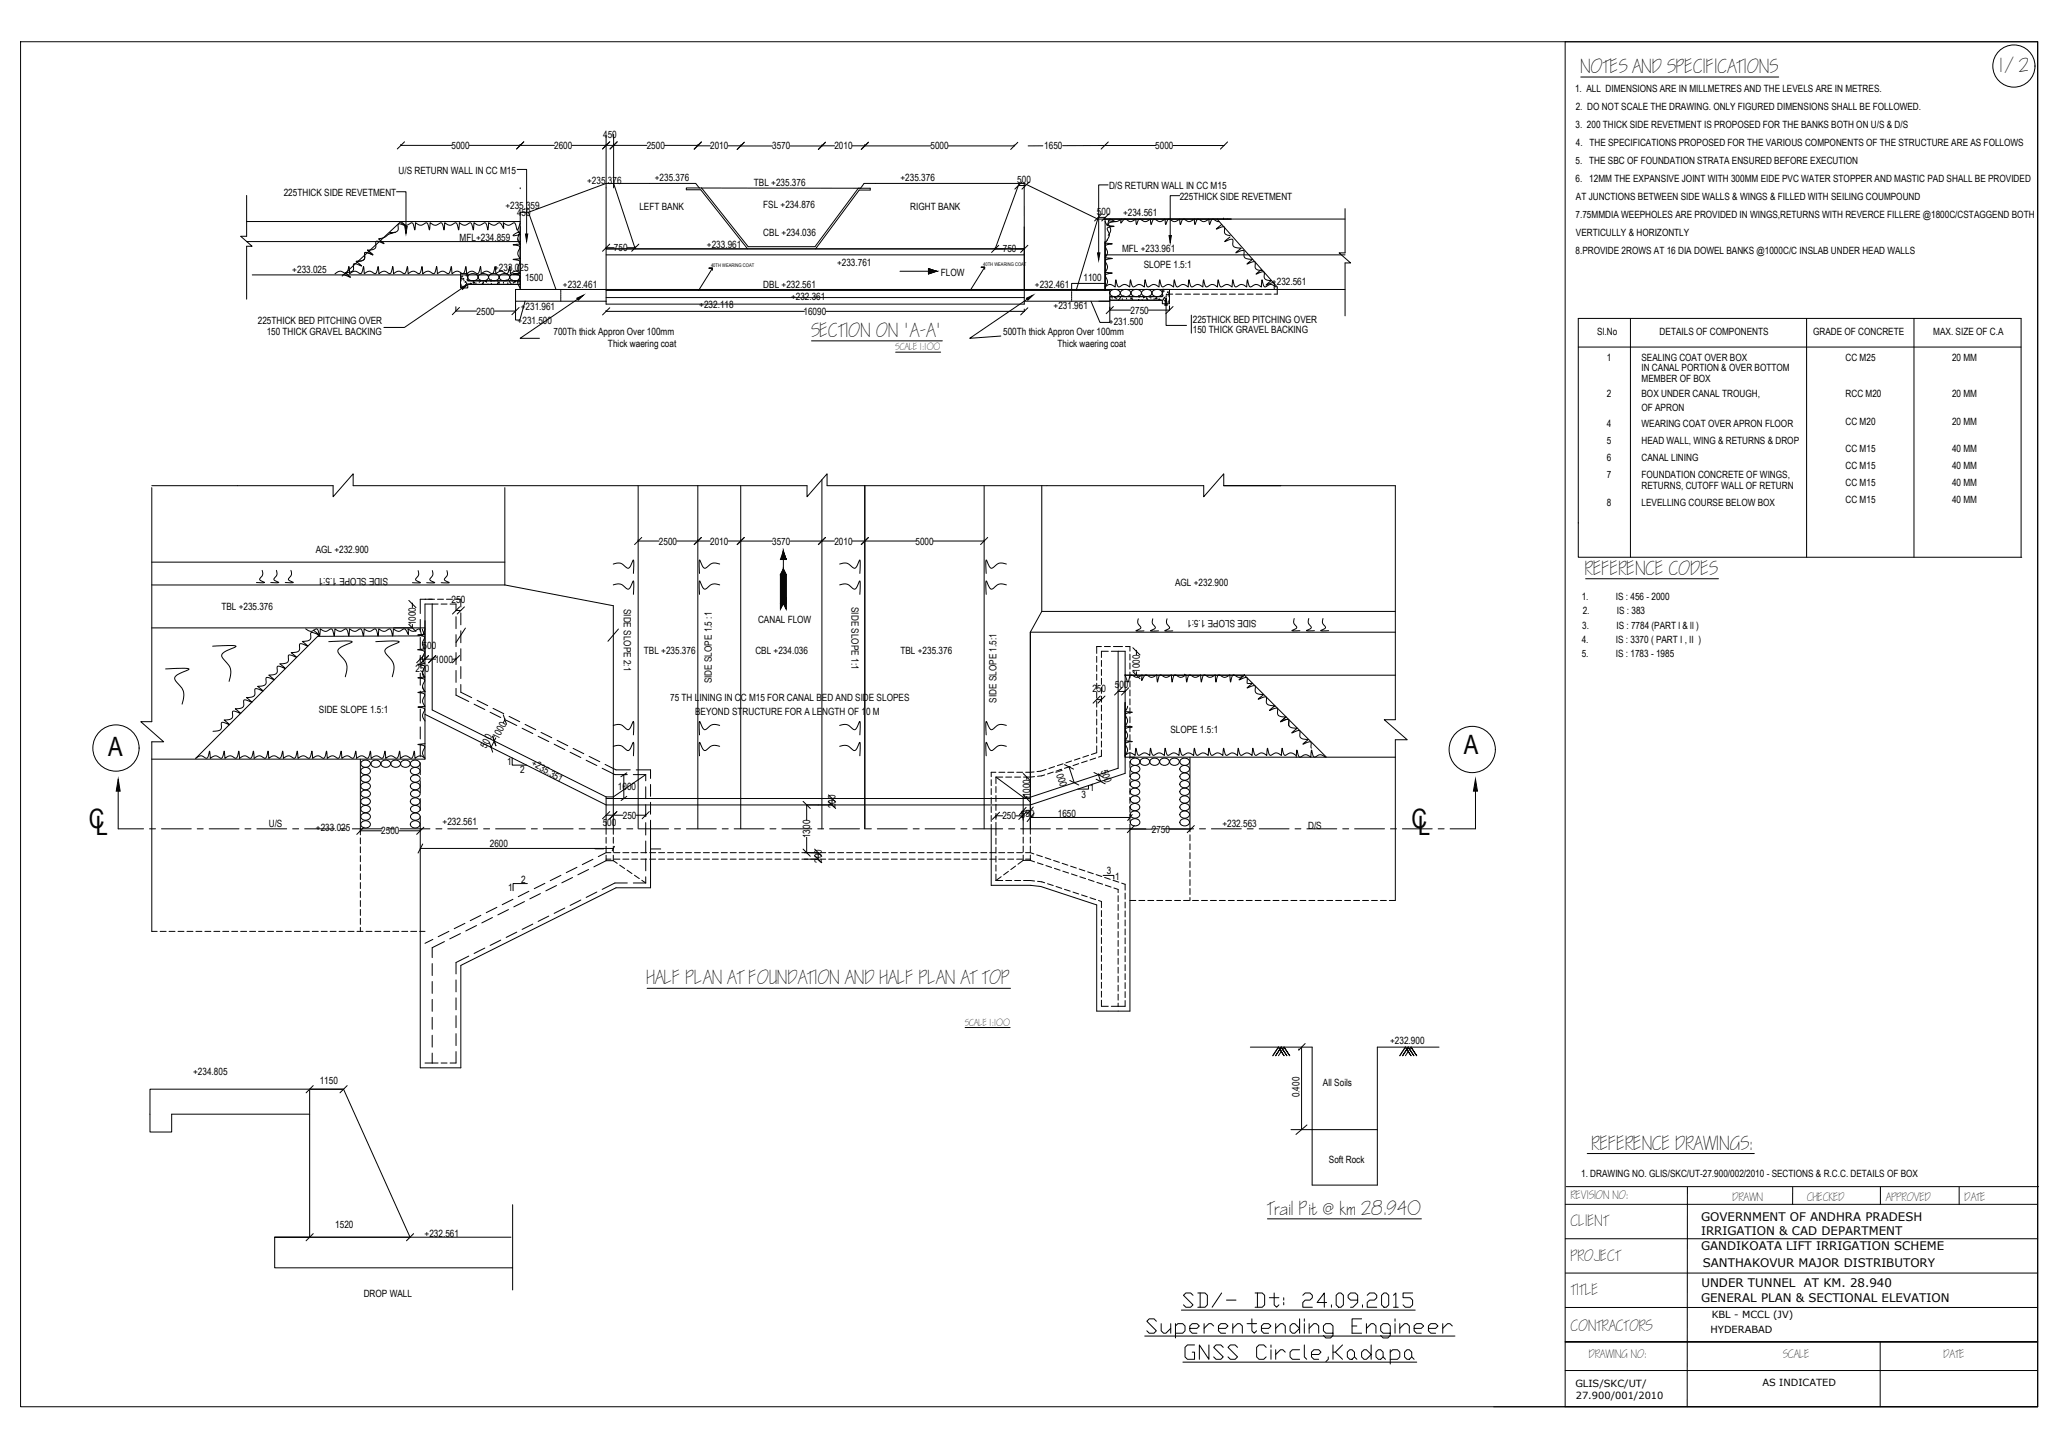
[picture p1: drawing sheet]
<svg xmlns="http://www.w3.org/2000/svg" width="1189mm" height="841mm" viewBox="0 0 1189 841" stroke-linecap="round" stroke-linejoin="round" font-family="sans-serif">
<!-- layer: STEEL -->
<g fill="none" stroke="#000" stroke-width=".58">
<path d="M12 24h1172v793h-1172zM919 45h115M352 79v98h243v-70M357 78v31M233 84h.1M233 84h30M273 84h49M300 98h6v38M302 84h.1M332 84h20M352 84h.1M352 84h5"/>
<path d="M357 84h.1M357 84h19M386 84l19 1M405 85h.1M405 85h8M423 85h7M430 85h.1M430 85h19M459 85h19M478 85h.1M485 85h-7M495 85h8"/>
<path d="M503 85h.1M503 85h38M551 85h38M589 85h.1M606 85h-9M642 84v1M671 85h-54M711 84l-29 1M143 114v23M230 111h6v21M302 109v1M357 107l12 38"/>
<path d="M406 109h-7v1h8l27 35M406 109l-2-2h-52l-45 16M406 109h2M408 109l27 34h39l25-34h7v1h-7M499 110h.1M499 110l-25 35M592 108h4M592 107l-14 38M595 107h-93l-2 2h-92M595 107l43 20M644 107h-6v40M685 114h-5v23"/>
<path d="M143 129h159M638 127h144M638 127l-13 42M638 126h4M642 127v42M644 139l-2 2M707 127l35 40v4h-2M782 121v26M143 140h159M143 143v31M147 160h154M268 159h4v4h30v2h-30v2h-4z"/>
<path d="M271 159h.1M272 160a2.9 2.9 0 0 1 4-1 2.9 2.9 0 0 1 1 3 3 3 0 0 1-3 1 3 3 0 0 1-2-2zM278 160a2.9 2.9 0 0 1 4-1 2.9 2.9 0 0 1 2 3 3 3 0 0 1-4 1 3 3 0 0 1-2-2zM285 160a2.9 2.9 0 0 1 3-1 2.9 2.9 0 0 1 2 3 3 3 0 0 1-4 1 3 3 0 0 1-2-2zM291 160a2.9 2.9 0 0 1 3-1 2.9 2.9 0 0 1 2 3 3 3 0 0 1-3 1 3 3 0 0 1-3-2zM297 160a2.9 2.9 0 0 1 3-1 2.9 2.9 0 0 1 2 3 3 3 0 0 1-3 1 3 3 0 0 1-3-2zM352 145h243M352 148h243M352 144h5M364 144h5M369 144h.1M414 157v-1h-2h2l-8 13"/>
<path d="M523 158h21M540 156v3v-1M540 156l4 2-4 1M540 156l4 2-4 1zM572 156v-1h-2h2l-8 13M578 145h.1M595 148h.1M642 140h.1M642 148h140M782 153v30M265 178v3M268 167h.1"/>
<path d="M268 161h.1M268 166h.1M268 163h.1M268 162h.1M268 167l-33 23h-12M269 161h.1M269 162h.1M270 163h.1M271 166h.1M271 163l-1 1zM271 160h.1M271 165h.1"/>
<path d="M271 163h.1M272 163h30M272 165h30M273 165l1-1zM274 165h.1M275 165h.1M275 164h.1M276 164h-1zM277 165h.1M278 164h.1M279 163h.1M281 164l-1 1z"/>
<path d="M281 164h.1M282 164h.1M282 163h1M283 164h.1M283 165h1M285 165h1M285 164h.1M286 163h.1M289 163h.1M289 165h.1M290 164h-1zM293 164h.1"/>
<path d="M294 163h.1M295 165h.1M296 164h.1M297 165h.1M298 163h.1M298 164h.1M299 164v-1zM299 164h.1M300 175v11h2l3-11M300 177v4M300 163h.1M301 164h.1"/>
<path d="M302 163h.1M305 175h47M323 168l-16-45h-5v45M326 168v1M326 169v1M326 170v1M326 171v1M326 172v1M326 173v1M326 174v1M336 174l-34 22h11M352 169h293"/>
<path d="M352 173h243M595 175h50v12h-6l-5-12M595 180v1h-115M597 174l-34 22 19-1M623 169v1M623 170v1M623 171v1M623 172v1M623 174h.1M623 175h.1M642 165h-19v4M645 172h30v-4h5v8h-5v-2h-30z"/>
<path d="M645 168v7h-7M645 174h30M645 178v2h12M646 169a2.9 2.9 0 0 1 3-1 2.9 2.9 0 0 1 2 3 3 3 0 0 1-4 1 3 3 0 0 1-2-2zM646 173h.1M647 173h.1M648 172h27M648 173h.1M649 174h.1M649 172h.1M650 174h.1M651 174h.1"/>
<path d="M651 173h.1M652 169a2.9 2.9 0 0 1 3-1 2.9 2.9 0 0 1 2 3 3 3 0 0 1-4 1 3 3 0 0 1-2-2zM652 174h.1M653 172h.1M655 174h.1M657 173l1 1h-1zM658 169a2.9 2.9 0 0 1 3-1 2.9 2.9 0 0 1 2 3 3 3 0 0 1-3 1 3 3 0 0 1-3-2zM658 172h.1M658 174h.1M662 174h.1M662 172h.1M662 173h.1"/>
<path d="M664 174h.1M664 169a2.9 2.9 0 0 1 3-1 2.9 2.9 0 0 1 2 3 3 3 0 0 1-3 1 3 3 0 0 1-3-2zM665 173h.1M665 172h.1M666 173h.1M667 174h.1M668 173h.1M669 173h.1M670 169a2.9 2.9 0 0 1 3-1 2.9 2.9 0 0 1 2 3 3 3 0 0 1-3 1 3 3 0 0 1-3-2zM671 174h.1M672 173v1v-1M672 173h.1"/>
<path d="M672 174h.1M673 174h.1M674 174h.1M676 170h.1M676 172h.1M676 174h.1M676 169h.1M677 173h.1M677 175h.1M678 177v12h11M678 172h.1M678 171h.1"/>
<path d="M678 170h.1M679 172h.1M679 176h.1M679 171h.1M679 170h.1M679 175h.1M680 176h.1M680 170h.1M680 171h1M680 178v2h-13M683 171h4M688 171h4"/>
<path d="M694 171h3M699 171h3M704 171h3M709 171h4M714 171h4M720 171h3M725 171h3M730 171h3M735 171h4M782 168h-482v7h5M265 181h12M287 181h13"/>
<path d="M352 181h.1M352 181h115M472 198h76M692 183v10M947 185v139M1050 185v139M1112 185v139M520 205h27M917 202h257M478 279v202M88 282h106M88 283v136"/>
<path d="M205 282h264M293 283v57M371 282v199M405 282v199M430 282v199M481 282h218M503 282v199M572 282v199M605 282v73l-6 12M711 282h100v136M371 314h.1M371 314h12"/>
<path d="M393 314h20M405 314h.1M423 314h26M430 314h.1M455 320v30M478 314h.1M485 314h-26M495 314h37M503 314h.1M542 314h30M572 314h.1M917 304h.1"/>
<path d="M88 340h205M88 327h205M152 331a6 6 0 0 1-1 6l3 1h-5M161 331a6 6 0 0 1-2 6l3 1h-5M169 331a6 6 0 0 1-1 6l2 1h-4M243 331a6 6 0 0 1-1 6l2 1h-4M251 331a6 6 0 0 1-1 6l3 1h-5M260 331a6 6 0 0 1-2 6l3 1h-5M293 340l63 12v129M356 328a6 6 0 0 1 8 2h2l2-5v8M356 340a6 6 0 0 1 8 2h2l2-5v8M418 328a6 6 0 0 0-8 2h-1l-1-1-2-4v8"/>
<path d="M418 340a6 6 0 0 0-8 2l-2-1-2-4v8M455 330l2 4v20l-2-4-2 4v-20zM488 328a6 6 0 0 1 8 2h1l3-5v8M488 340a6 6 0 0 1 8 2h1l3-5v8M585 328a6 6 0 0 0-8 2h-2l-2-5v8M585 340a7 7 0 0 0-8 2l-2-1-2-4v8M921 336h78M1174 324v-139h-257v139h258M240 351h.1M240 351v2M247 348h4M265 355h3"/>
<path d="M605 355h206M661 359a6 6 0 0 0 2 6l-3 1h5M670 359a6 6 0 0 0 1 6l-3 1h5M678 359a5 5 0 0 0 2 6l-3 1h4M752 359a6 6 0 0 0 1 6l-2 1h4M760 359a6 6 0 0 0 2 6l-3 1h5M769 359a6 6 0 0 0 1 6l-3 1h5M88 365h159M124 375h11h2l-4 2a4 4 0 0 0-4 4l1 2a9 9 0 0 1 4 10l-1 3M191 373l10-1 4 1-6 2a2.9 2.9 0 0 0-2 5 9 9 0 0 1 4 11v2M218 373l11-1 3 1-5 2a2.9 2.9 0 0 0-3 5l2 1a8 8 0 0 1 3 10l-1 2M240 363v2"/>
<path d="M244 369l-59 1M247 360v23h4M270 365l-5 8M359 365l-6 7M599 367h212M599 367v114M660 378h.1M660 378v2M96 389l11-1 3 1-4 1a5 5 0 0 0-4 5l1 1a9 9 0 0 1 3 10v3M244 383h.1M244 383h3M247 383h.1"/>
<path d="M251 383h.1M251 383h2M263 383h2M265 383h.1M654 392h157M660 392h.1M660 390v2M688 392h.1M723 392h.1M247 415l105 53h247l55-19v-71h-4v68l-51 17h-4M293 418h.1M293 418l-1 2"/>
<path d="M637 406h3M650 402h4M654 402h.1M88 431v110M285 434h.1M287 430h.1M287 430l-2 4M288 429l-1 1M356 421a6 6 0 0 1 8 3l2-1 2-4v8M356 433a6 6 0 0 1 8 3h1a7 7 0 0 0 3-5v8M418 421a6 6 0 0 0-8 3l-2-1-2-4v8M418 433a6 6 0 0 0-8 3 7 7 0 0 1-4-5v8"/>
<path d="M488 421a6 6 0 0 1 8 3l1-1 3-4v8M488 433a6 6 0 0 1 8 3 7 7 0 0 0 4-5v8M585 421a7 7 0 0 0-8 3l-2-1-2-4v8M585 433a7 7 0 0 0-8 3l-2-1-2-4v8M657 440h154M691 440v41M811 430v93M69 460v21M88 441h159v-90h4v61l101 51M209 441v42M210 442a2.6 2.6 0 0 1 4 0 2.6 2.6 0 0 1 1 3 2.6 2.6 0 0 1-4 1 2.6 2.6 0 0 1-1-4zM210 451a2.6 2.6 0 0 1 4-1 2.6 2.6 0 0 1 1 4 2.6 2.6 0 0 1-4 0 2.6 2.6 0 0 1-1-3z"/>
<path d="M210 446a2.6 2.6 0 0 1 4 0 2.6 2.6 0 0 1 1 3 2.6 2.6 0 0 1-4 1 2.6 2.6 0 0 1-1-4zM210 460a2.6 2.6 0 0 1 4-1 2.6 2.6 0 0 1 1 3 2.6 2.6 0 0 1-4 1 2.6 2.6 0 0 1-1-3zM210 455a2.6 2.6 0 0 1 4 0 2.6 2.6 0 0 1 1 3 2.6 2.6 0 0 1-4 1 2.6 2.6 0 0 1-1-4zM216 442a2.6 2.6 0 0 1 4 0 2.6 2.6 0 0 1 1 3 2.6 2.6 0 0 1-4 1 2.6 2.6 0 0 1-1-4zM222 442a2.6 2.6 0 0 1 3 0 2.6 2.6 0 0 1 1 3 2.6 2.6 0 0 1-3 1 2.6 2.6 0 0 1-1-4zM228 442a2.6 2.6 0 0 1 3 0 2.6 2.6 0 0 1 1 3 2.6 2.6 0 0 1-3 1 2.6 2.6 0 0 1-1-4zM233 442a2.6 2.6 0 0 1 4 0 2.6 2.6 0 0 1 1 3 2.6 2.6 0 0 1-4 1 2.6 2.6 0 0 1-1-4zM239 442a2.6 2.6 0 0 1 3 0 2.6 2.6 0 0 1 1 3 2.6 2.6 0 0 1-3 1 2.6 2.6 0 0 1-1-4zM239 446a2.6 2.6 0 0 1 3 0 2.6 2.6 0 0 1 1 3 2.6 2.6 0 0 1-3 1 2.6 2.6 0 0 1-1-4zM239 455a2.6 2.6 0 0 1 3 0 2.6 2.6 0 0 1 1 3 2.6 2.6 0 0 1-3 1 2.6 2.6 0 0 1-1-4zM239 451a2.6 2.6 0 0 1 4-1 2.6 2.6 0 0 1 1 4 2.6 2.6 0 0 1-4 0 2.6 2.6 0 0 1-1-3zM239 460a2.6 2.6 0 0 1 4-1 2.6 2.6 0 0 1 1 3 2.6 2.6 0 0 1-4 1 2.6 2.6 0 0 1-1-3z"/>
<path d="M298 440v4h8M362 457h.1M364 450h-2v14M364 449l-3 2M375 450l-19 13h-4M579 451l16 12M597 451h.1M597 451v2M621 445l3 10M632 456v2h-6M638 450h.1M638 450l2 4"/>
<path d="M640 454h.1M657 450a2.6 2.6 0 0 1 4-1 2.6 2.6 0 0 1 1 3 2.6 2.6 0 0 1-4 1 2.6 2.6 0 0 1-1-3zM657 459a2.6 2.6 0 0 1 4-1 2.6 2.6 0 0 1 1 3 2.6 2.6 0 0 1-4 1 2.6 2.6 0 0 1-1-3zM657 441a2.6 2.6 0 0 1 4-1 2.6 2.6 0 0 1 1 4 2.6 2.6 0 0 1-4 0 2.6 2.6 0 0 1-1-3zM657 445a2.6 2.6 0 0 1 4 0 2.6 2.6 0 0 1 1 3 2.6 2.6 0 0 1-4 1 2.6 2.6 0 0 1-1-4zM657 454a2.6 2.6 0 0 1 4-1 2.6 2.6 0 0 1 1 4 2.6 2.6 0 0 1-4 1 2.6 2.6 0 0 1-1-4zM663 441a2.6 2.6 0 0 1 3-1 2.6 2.6 0 0 1 1 4 2.6 2.6 0 0 1-3 0 2.6 2.6 0 0 1-1-3zM669 441a2.6 2.6 0 0 1 3-1 2.6 2.6 0 0 1 1 4 2.6 2.6 0 0 1-3 0 2.6 2.6 0 0 1-1-3zM674 441a2.6 2.6 0 0 1 4-1 2.6 2.6 0 0 1 1 4 2.6 2.6 0 0 1-4 0 2.6 2.6 0 0 1-1-3zM680 441a2.6 2.6 0 0 1 4-1 2.6 2.6 0 0 1 1 4 2.6 2.6 0 0 1-4 0 2.6 2.6 0 0 1-1-3zM686 441a2.6 2.6 0 0 1 4-1 2.6 2.6 0 0 1 1 4 2.6 2.6 0 0 1-4 0 2.6 2.6 0 0 1-1-3zM686 450a2.6 2.6 0 0 1 4-1 2.6 2.6 0 0 1 1 3 2.6 2.6 0 0 1-4 1 2.6 2.6 0 0 1-1-3z"/>
<path d="M686 445a2.6 2.6 0 0 1 4 0 2.6 2.6 0 0 1 1 3 2.6 2.6 0 0 1-4 1 2.6 2.6 0 0 1-1-4zM686 459a2.6 2.6 0 0 1 4-1 2.6 2.6 0 0 1 1 3 2.6 2.6 0 0 1-4 1 2.6 2.6 0 0 1-1-3zM686 454a2.6 2.6 0 0 1 4-1 2.6 2.6 0 0 1 1 4 2.6 2.6 0 0 1-4 1 2.6 2.6 0 0 1-1-4zM857 460v21M210 469a2.6 2.6 0 0 1 4-1 2.6 2.6 0 0 1 1 3 2.6 2.6 0 0 1-4 1 2.6 2.6 0 0 1-1-3zM210 464a2.6 2.6 0 0 1 4-1 2.6 2.6 0 0 1 1 4 2.6 2.6 0 0 1-4 1 2.6 2.6 0 0 1-1-4zM210 473a2.6 2.6 0 0 1 4-1 2.6 2.6 0 0 1 1 4 2.6 2.6 0 0 1-4 0 2.6 2.6 0 0 1-1-3zM210 477a2.6 2.6 0 0 1 4 0 2.6 2.6 0 0 1 1 3 2.6 2.6 0 0 1-4 1 2.6 2.6 0 0 1-1-4zM239 464a2.6 2.6 0 0 1 3-1 2.6 2.6 0 0 1 1 4 2.6 2.6 0 0 1-3 1 2.6 2.6 0 0 1-1-4zM239 477a2.6 2.6 0 0 1 3 0 2.6 2.6 0 0 1 1 3 2.6 2.6 0 0 1-3 1 2.6 2.6 0 0 1-1-4zM239 469a2.6 2.6 0 0 1 4-1 2.6 2.6 0 0 1 1 3 2.6 2.6 0 0 1-4 1 2.6 2.6 0 0 1-1-3zM239 473a2.6 2.6 0 0 1 4-1 2.6 2.6 0 0 1 1 4 2.6 2.6 0 0 1-4 0 2.6 2.6 0 0 1-1-3z"/>
<path d="M352 473h4M352 463v18M352 464h247M356 473h.1M356 473h6M364 463l-3 2M370 473h5M375 473h.1M469 468v8M483 464v4M583 474h-4v1M590 474h4v1"/>
<path d="M595 463v18M597 463v1M599 476l-1-5h-4l1 5M599 475h58M601 472l-4 5M657 467a2.6 2.6 0 0 1 4 0 2.6 2.6 0 0 1 1 3 2.6 2.6 0 0 1-4 1 2.6 2.6 0 0 1-1-4zM657 472a2.6 2.6 0 0 1 4-1 2.6 2.6 0 0 1 1 3 2.6 2.6 0 0 1-4 1 2.6 2.6 0 0 1-1-3zM657 463a2.6 2.6 0 0 1 4-1 2.6 2.6 0 0 1 1 4 2.6 2.6 0 0 1-4 0 2.6 2.6 0 0 1-1-3zM657 476a2.6 2.6 0 0 1 4 0 2.6 2.6 0 0 1 1 3 2.6 2.6 0 0 1-4 1 2.6 2.6 0 0 1-1-4zM658 473l-3 4M686 467a2.6 2.6 0 0 1 4 0 2.6 2.6 0 0 1 1 3 2.6 2.6 0 0 1-4 1 2.6 2.6 0 0 1-1-4zM686 463a2.6 2.6 0 0 1 4-1 2.6 2.6 0 0 1 1 4 2.6 2.6 0 0 1-4 0 2.6 2.6 0 0 1-1-3z"/>
<path d="M686 472a2.6 2.6 0 0 1 4-1 2.6 2.6 0 0 1 1 3 2.6 2.6 0 0 1-4 1 2.6 2.6 0 0 1-1-3zM686 476a2.6 2.6 0 0 1 4 0 2.6 2.6 0 0 1 1 3 2.6 2.6 0 0 1-4 1 2.6 2.6 0 0 1-1-4zM209 483h.1M209 483h13M232 483h12M244 483h.1M244 493h112M246 490l-3 5M346 493h5M357 492l-1 2M378 481v35h-20l-90 45v59h-24v-137M378 493h6"/>
<path d="M467 495h8v4h-8M469 486v9M576 481v33h23l6 1 32 11v61h20v-106M657 482h.1M657 482h12M680 482h12M692 482h.1M306 513h-8v4M641 508h6v3M376 574h211M561 597h26M727 608h35v80h38v-80h36"/>
<path d="M755 610h.1M756 608v48M758 606l-3 4M200 633h-20h20l38 86h-58M180 647h-80v11h-13v-25h93v86h-20h137M750 656h50M759 653l-6 6M922 670h97M298 700v49M910 700h274M910 689h275M980 690v127"/>
<path d="M1042 690v10M1093 690v10M1138 690v10M160 719v17h138M736 708h90M910 719h274M910 739h274M910 759h274M665 776h180M686 761h136M1093 779v38M1184 779h-275h275"/>
<path d="M687 791h136M909 796h275M868 817h41v-793h275v793h-275"/>
<circle cx="1170" cy="38" r="12"/>
<circle cx="67" cy="434" r="13"/>
<circle cx="855" cy="435" r="13"/>
</g>
<!-- layer: 0 -->
<g fill="none" stroke="#000" stroke-width=".58">
<path d="M235 82l-4 5M304 82l-4 5M354 82l-4 5M359 82l-5 5M408 82l-5 5M408 83l-5 4M432 83l-4 4M480 83l-4 4M505 83l-5 4M591 83l-4 4M644 82l-4 5M713 82l-4 5"/>
<path d="M594 106l-4 4M598 106l-4 4M143 137h-3l6 6h-3M233 129a4 4 0 0 0 6 0l1 1 1 4v-5a4 4 0 0 0 7 0l1 1v4l1-5a4 4 0 0 0 6 0l1 1 1 4v-5a4 4 0 0 0 7 0l1 1 1 4v-5a4 4 0 0 0 6 0l1 1 1 4v-5a4 4 0 0 0 7 0l1 1v4l1-5a4 4 0 0 0 6 0l1 1 2 3-1-4a5 5 0 0 0 7 0l2 5 1-5M301 139l1 3h-4l3 1a1.2 1.2 0 0 1 1 0 1.2 1.2 0 0 1 0 2 4 4 0 0 0 0 5l-4 1h3a1.2 1.2 0 0 1 1 1 1.2 1.2 0 0 1 0 1 4 4 0 0 0 0 6h-4l3 1a1.1 1.1 0 0 1 1 0 1.1 1.1 0 0 1 0 2 4 4 0 0 0 0 5M301 133l1 3-4 1a4 4 0 0 1 4-2v1a4 4 0 0 0 0 6M640 124l-4 4M642 129l1 1h1a2.3 2.3 0 0 1 2-3v1a4 4 0 0 0 5-1v3l1-1a2.5 2.5 0 0 1 2-2 2.5 2.5 0 0 1 2 2h2l2-2v3l1-1a1.3 1.3 0 0 1 1-2 1.3 1.3 0 0 1 2 1 3 3 0 0 0 4-1l1 3 1-1a1.4 1.4 0 0 1 1-2 1.4 1.4 0 0 1 1 1 3 3 0 0 0 5-1v3l1-1a1.3 1.3 0 0 1 1-2 1.3 1.3 0 0 1 2 1 3 3 0 0 0 4-1l1 3 1-1a1.3 1.3 0 0 1 1-2 1.3 1.3 0 0 1 1 1 3 3 0 0 0 5-1v3l1-1a1.4 1.4 0 0 1 1-2 1.4 1.4 0 0 1 2 1 3 3 0 0 0 4-1l1 3a1.8 1.8 0 0 1 1-2 1.8 1.8 0 0 1 1 0l3 1M643 131h4l-2 1a1.1 1.1 0 0 0-2 0 1.1 1.1 0 0 0 1 2 4 4 0 0 1-1 6M644 128l4 1h-3a1.1 1.1 0 0 0-1 1 1.1 1.1 0 0 0 0 1 4 4 0 0 1 0 6M644 124l-4 4M710 130l-3 3 3-1a1.4 1.4 0 0 1 1 0 1.4 1.4 0 0 1 1 2 2.6 2.6 0 0 0 3 3"/>
<path d="M711 127h.1M713 127h.1M715 138l-3 2 2-1a1.5 1.5 0 0 1 1 0 1.5 1.5 0 0 1 1 1 3 3 0 0 0 1 3 3 3 0 0 0 3 1h1l-3 3 2-1a2.1 2.1 0 0 1 3 0 3 3 0 0 0 0 4 3 3 0 0 0 3 1h2l-3 2 2-1a1.3 1.3 0 0 1 2 0 1.3 1.3 0 0 1 0 2 3 3 0 0 0 1 3 3 3 0 0 0 4 0M207 152a4 4 0 0 0 5-3 1.3 1.3 0 0 1 0-2 1.3 1.3 0 0 1 2 0l3 1-3-3a3 3 0 0 0 4-2v-1a1.3 1.3 0 0 1 1-2 1.3 1.3 0 0 1 1 0l3 2-3-3a9 9 0 0 0 6-3l4-1h-4a4 4 0 0 0 5-2v-1a1.3 1.3 0 0 1 1-2 1.3 1.3 0 0 1 1 0l3 1-3-2-33 31M214 145l3 3-2-1a2.1 2.1 0 0 0-3 0 3 3 0 0 1 0 4 3 3 0 0 1-4 1h-1l3 3-1-1a2.4 2.4 0 0 0-4-1v1a3 3 0 0 1 0 3 3 3 0 0 1-3 1h-1l3 3-4-1h-1M302 159v-1a3 3 0 0 0-5 1l-1-4-1 4h-1a4 4 0 0 0-6 0v-4l-1 4h-2a4 4 0 0 0-5 0l-1-4-1 4h-1a4 4 0 0 0-6 0v-4l-1 4h-2a4 4 0 0 0-5 0l-1-4-1 4h-1a4 4 0 0 0-6 0v-4l-1 4h-2a4 4 0 0 0-5 0l-1-4-1 4h-1a4 4 0 0 0-6 0v-4l-1 4h-2a4 4 0 0 0-5 0l-1-4-1 4h-1a4 4 0 0 0-6 0v-4l-1 4h-2a4 4 0 0 0-5 0l-1-4-1 4h-1a4 4 0 0 0-6 0v-4l-1 4h-2a4 4 0 0 0-5 0M354 142l-4 4M371 142l-4 4M580 142l-4 5M597 142l-4 5M642 141l4 1h-3l-1 2a4 4 0 0 1 0 6h4l-3 1-1 1a4 4 0 0 1 0 6l4 1h-3l-1 2a4 4 0 0 1 0 6l1-1a3 3 0 0 1 5 1v-4l1 3h2a4 4 0 0 1 5 1l1-4 1 3h1a4 4 0 0 1 6 1v-4l1 3h2a4 4 0 0 1 5 1l1-4 1 3h1a4 4 0 0 1 6 1v-4l1 3h2a4 4 0 0 1 5 1l1-4 1 3h1a4 4 0 0 1 6 1v-4l1 3h2a4 4 0 0 1 5 1l1-4 1 3h1a4 4 0 0 1 6 1v-4l1 3h2a4 4 0 0 1 5 1l1-4 1 3h1a4 4 0 0 1 6 1v-4l1 3h2a4 4 0 0 1 5 1M642 140v28"/>
<path d="M733 156l-3 3 4-1h1a3 3 0 0 0 1 5h3M782 147h-4l7 6h-3M267 179l-4 4M302 179l-5 4M354 179l-4 4M597 179l-4 4M647 178l-4 4M682 178l-5 4M739 163l-3 3 1-1a2.7 2.7 0 0 1 3 0l1 3M194 282v7l11-14v7M469 282v7l12-14v7M699 282v7l12-14v7"/>
<path d="M373 312l-4 4M408 312l-5 4M432 312l-4 4M480 312l-4 4M505 312l-5 4M574 312l-4 4M238 349l4 4M244 360v7M247 348h-3v8M249 348h3M251 351h4M254 348h4"/>
<path d="M256 351h4M259 348h4M262 351h3v4M265 348h3v5M265 358v7M267 352l-4 5M268 356v7M270 352l-4 5M178 365a4 4 0 0 0 6 0l1 1 1 3v-4a4 4 0 0 0 6 0l1 1 1 3 1-4a4 4 0 0 0 6 0l1 1 1 3v-4a4 4 0 0 0 6 0l1 1 1 3 1-4a4 4 0 0 0 6 0l1 1 1 3v-4a4 4 0 0 0 6 0l1 1 1 3 1-4a4 4 0 0 0 6 0l1 1 1 3v-4a5 5 0 0 0 7 0l1 4 2-4M182 366l3 3-1-1a2.3 2.3 0 0 0-3 0h-1a3 3 0 0 1 0 3 3 3 0 0 1-3 1l-1 1 3 2h-2a2 2 0 0 0-3-1v1a3 3 0 0 1 0 3 3 3 0 0 1-3 1h-2l3 3-1-1a2.1 2.1 0 0 0-3 0 3 3 0 0 1-1 3 3 3 0 0 1-3 2h-1l3 2h-2a2.1 2.1 0 0 0-3-1v1a3 3 0 0 1 0 3 3 3 0 0 1-3 1h-2l3 3-1-1a2.1 2.1 0 0 0-3 0 3 3 0 0 1-1 4 3 3 0 0 1-3 1h-1l3 2h-2a2.1 2.1 0 0 0-3-1v1a3 3 0 0 1 0 3 3 3 0 0 1-3 1h-2l3 3-1-1a2.1 2.1 0 0 0-3 0 3 3 0 0 1-1 4 3 3 0 0 1-3 1h-1l3 2h-2a2 2 0 0 0-3 0 3 3 0 0 1 0 3 3 3 0 0 1-3 1h-2l3 3-1-1a2 2 0 0 0-3 0 3 3 0 0 1-1 4 3 3 0 0 1-3 1h-1M185 369l-71 71h1a4 4 0 0 1 5 0h1l1-4v4h1a4 4 0 0 1 6 0l1-4 1 4h1a4 4 0 0 1 5 0h1l1-4v4h1a4 4 0 0 1 6 0l1-4 1 4h1a4 4 0 0 1 5 0h1l1-4v4h1a4 4 0 0 1 6 0l1-4 1 4h1a4 4 0 0 1 5 0h1l1-4v4h1a4 4 0 0 1 6 0l1-4 1 4h1a4 4 0 0 1 5 0h1l1-4v4h1a4 4 0 0 1 5 0h1l1-4 1 4h1a4 4 0 0 1 5 0h1l1-4v4h1a4 4 0 0 1 6 0l1-4 1 4h1a4 4 0 0 1 5 0h1l1-4v4h1a4 4 0 0 1 5 0h1l1-4 1 4h1a4 4 0 0 1 5 0h1l1-4v4h1a3 3 0 0 1 5 0M238 363l4 4"/>
<path d="M244 370v7M245 365l2 3-4 1h2a1.2 1.2 0 0 1 2 1 1.2 1.2 0 0 1-1 1 4 4 0 0 0 1 6h-4l2 1a1.2 1.2 0 0 1 2 0 1.2 1.2 0 0 1-1 2 4 4 0 0 0 1 5l-4 1h2a1.2 1.2 0 0 1 2 1 1.2 1.2 0 0 1-1 1 4 4 0 0 0 1 6M265 369v7M265 379v7M268 366v7M268 377v7M640 376h-3v4M642 376h3M644 378h-4v4M646 378h4M647 376h5M654 376h3v2"/>
<path d="M657 380v3M658 376l4 4M244 381v7M244 391v7M246 399l1 3h-4l3 1a1.2 1.2 0 0 1 1 0 1.2 1.2 0 0 1 0 2 4 4 0 0 0 0 5l-4 1h3a1.2 1.2 0 0 1 1 1 1.2 1.2 0 0 1 0 1 4 4 0 0 0 0 6M246 390l1 3-4 1h3a1.2 1.2 0 0 1 1 1 1.2 1.2 0 0 1 0 1 4 4 0 0 0 0 6M246 381l-4 4M249 381l-4 4M253 381l-4 4M265 389v7M265 400v4l7 3M267 381l-4 4"/>
<path d="M268 387v7M268 398v4l6 3M637 381v4M637 386v4M637 392v3M637 397v3M640 384v3M640 389v3M640 394v3M640 399v4M652 400l-4 4M654 392l1 4 1-2a1.4 1.4 0 0 1 1-2 1.4 1.4 0 0 1 2 1 3 3 0 0 0 5-1l-1 3 1-1a2.1 2.1 0 0 1 2-2 2.1 2.1 0 0 1 2 1 4 4 0 0 0 4-1l1 4v-3l2-1a4 4 0 0 0 6 0v4l1-3 1-1a4 4 0 0 0 6 0l1 4 1-4h1a4 4 0 0 0 6 0v4l1-3 1-1a4 4 0 0 0 6 0l1 4v-3l2-1a4 4 0 0 0 6 0v4l1-4h1a4 4 0 0 0 6 0"/>
<path d="M654 392h.1M656 399l-4 5M657 385v4M657 390v4M657 396v3M658 390l4 4M723 392l-3 3h1a2.8 2.8 0 0 1 4-1v3h3l-3 3 1-1a2.1 2.1 0 0 1 3 0 3 3 0 0 0 1 3 3 3 0 0 0 3 1h1l-3 3 2-1a1.5 1.5 0 0 1 3 0 3 3 0 0 0 0 4 3 3 0 0 0 3 1h2l-3 3 1-1a2.1 2.1 0 0 1 3 0 3 3 0 0 0 1 3 3 3 0 0 0 3 1h1l-3 3h1a2.3 2.3 0 0 1 4 0v3M723 392l48 48M723 392h.1M88 419h-6l13 12h-7M244 401v7M244 412v7"/>
<path d="M275 409l7 3M277 407l6 3M285 414l6 3M286 411l7 4M292 415l2 6M294 418l6 3M296 416l6 3M637 402v3M637 407v4M637 412v4M637 418v3M639 404l-4 4"/>
<path d="M640 404v4M640 410v3M640 415v3M642 404l-4 4M654 408v32h5M655 410l-1 3 4 1h-3a1.1 1.1 0 0 0-1 1 1.1 1.1 0 0 0 0 1 4 4 0 0 1 0 6h4l-3 1a1.1 1.1 0 0 0-1 0 1.1 1.1 0 0 0 0 2 4 4 0 0 1 0 5l4 1h-3a1.1 1.1 0 0 0-1 1 1.1 1.1 0 0 0 0 1 4 4 0 0 1 0 6M657 401v3M657 406v3M657 411v4M657 416v4M747 416l-3 3h2a2.1 2.1 0 0 1 3-1v1a3 3 0 0 0 0 3 3 3 0 0 0 3 1h2l-3 3 1-1a2.1 2.1 0 0 1 3 0 3 3 0 0 0 1 3 3 3 0 0 0 3 1h1l-3 3h1a2.7 2.7 0 0 1 4-1v4M811 418h-7l14 12h-7"/>
<path d="M244 422v7M244 433v7M247 432h-4l3 1a1.1 1.1 0 0 1 1 0 1.1 1.1 0 0 1 0 2 4 4 0 0 0 0 5M284 431l2 6M286 428l2 5M303 423l7 3M305 421l6 3M313 428l6 3M314 425l7 3M322 432l6 3M324 430l6 3M331 437l6 3"/>
<path d="M333 435l6 3M342 439l7 3M633 439l-4 1M637 423v3M637 428v3M637 433v4l-3 1M640 420v3M640 425v4M640 430v4M640 436v3l-2 1M654 439v-1a3 3 0 0 1 6 1v-4l1 3 1 1a4 4 0 0 1 6 0l1-4v3l2 1a4 4 0 0 1 6 0v-4l1 3 1 1a4 4 0 0 1 6 0l1-4v3l2 1a4 4 0 0 1 6 0v-4l1 3 1 1a4 4 0 0 1 6 0l1-4 1 3 1 1a4 4 0 0 1 6 0v-4l1 3 1 1a4 4 0 0 1 6 0l1-4v3l2 1a4 4 0 0 1 6 0v-4l1 3 1 1a4 4 0 0 1 6 0v-4l1 3 2 1a4 4 0 0 1 6 0v-4l1 3 1 1a4 4 0 0 1 6 0M657 422v3"/>
<path d="M657 427v3M657 432v3M657 437v4M753 440l1-4 1 3 1 1a4 4 0 0 1 6 0v-4l1 3 1 1a4 4 0 0 1 6 0M244 443v7M244 453v7M341 442l6 3M350 446l7 4h8M352 444l6 3h8M362 450h1M368 450h7v4M370 447h8v5"/>
<path d="M375 457v7M378 456v7M576 453v3M576 458v4M579 449h-3v2M579 457v3M580 449h4M583 451h-4v4M584 451h4M586 449h3M590 451h3M591 449h3"/>
<path d="M595 449l4 4M601 448l-5 1M601 451h-6M607 450l-4 1M608 447l-5 1M612 448l-3 2M613 445l-4 1M617 447l-3 1M618 444l-4 1M619 444l5 3M622 453l5 3M622 445l-3 1"/>
<path d="M623 442l-4 1M627 444l-4 1M628 440l-4 1M632 442l-4 1M636 449l5 2M637 440l-4 1M637 453l5 2M657 442v4M657 448v3M657 453v3M657 458v3M244 464v7"/>
<path d="M244 474v9M354 471l-4 5M358 471l-4 5M362 464h1M375 467v7M375 478v7M377 471l-4 5M378 466v7M378 476v5M467 465l4 5M481 465l5 5M481 462l5 4"/>
<path d="M576 463v4M576 468v4M576 474v3M576 479v2M579 462v4M579 467v4M579 472v4M579 478v7M581 472l-4 4M595 462l4 4M596 472l-4 4M596 469l-4 4"/>
<path d="M600 469l-4 4M657 463v4M657 468v4M657 474v3M657 479v2M659 479l-4 5M694 479l-4 5M69 481h14M87 481h3M94 481h17M115 481h3M122 481h17"/>
<path d="M142 481h4M149 481h18M170 481h4M177 481h17M198 481h3M205 481h17M209 483v2M209 487v3M209 492v3M209 497v3M211 480l-4 5M226 481h3"/>
<path d="M232 481h18M246 480l-4 5M253 481h4M260 481h18M281 481h3M288 481h17M309 481h3M316 481h17M336 481h4M343 481h18M345 499l-7 3M352 500h4l3 1"/>
<path d="M352 499h3M352 481v4M352 486v4M352 492v3M352 497v3M352 500l-7 3M355 495h-3l-4 3M356 481v4M356 486v4M356 492v3M356 497v3M357 495h3"/>
<path d="M357 499h3M362 495h3M362 499h3M364 481h4M367 495h4M367 499h4M371 481h17M372 495h4M372 499h4M375 488v7M375 499v7M378 495h3"/>
<path d="M378 499h3M383 495h3M383 499h3M388 495h3M388 499h3M392 481h3M393 495h4M393 499h4M398 495h4M398 499h4M399 481h17M404 495h3"/>
<path d="M404 499h3M409 495h3M409 499h3M414 495h3M414 499h3M419 495h4M419 499h4M420 481h3M424 495h4M424 499h4M427 481h17M430 495h3"/>
<path d="M430 499h3M435 495h3M435 499h3M440 495h3M440 499h3M445 495h4M445 499h4M447 481h4M450 495h4M450 499h4M454 481h18M456 495h3"/>
<path d="M456 499h3M461 495h3M461 499h3M466 495h3M466 499h3M467 493l4 4M471 495h4M471 499h4M473 497l4 4M473 493l4 4M475 481h4M476 495h4"/>
<path d="M476 499h4M482 495h3M482 499h3M482 481h17M487 495h3M487 499h3M492 495h3M492 499h3M497 495h4M497 499h4M502 495h4M502 499h4"/>
<path d="M503 481h3M508 495h3M508 499h3M510 481h17M513 495h3M513 499h3M518 495h3M518 499h3M523 495h4M523 499h4M528 495h4M528 499h4"/>
<path d="M531 481h3M533 495h4M533 499h4M538 481h17M539 495h3M539 499h3M544 495h3M544 499h3M549 495h4M549 499h4M554 495h4M554 499h4"/>
<path d="M558 481h4M560 495h3M560 499h3M565 495h3M565 499h3M565 481h18M570 495h3M570 499h3M575 495h4M575 499h4M579 487v3M579 492v4"/>
<path d="M579 497v4M580 495h4M580 499h4M586 495h3M586 499h3M586 481h4M591 495h3M591 499h3M593 481h17M595 481v3M595 486v4M595 491v4"/>
<path d="M595 497v3M595 500h4M595 500l-4 2M596 495h3l2 1M596 499h3M599 481v3M599 486v4M599 491v4M599 497v3M599 500l2 1M602 497l4 1M607 498l4 1"/>
<path d="M612 500l4 1M614 481h3M621 481h17M642 481h3M648 481h18M669 481h4M676 481h18M691 481v2M691 485v3M691 490v4M691 495v4M697 481h3"/>
<path d="M704 481h17M725 481h3M732 481h17M752 481h4M759 481h18M780 481h4M787 481h17M808 481h3M815 481h17M836 481h3M843 481h14M209 502v4"/>
<path d="M209 507v4M209 513v3M209 518v3M307 518l-6 3M314 519l-6 3M317 513l-7 3M323 514l-6 3M326 508l-6 3M333 510l-7 3M335 504l-6 3M342 505l-6 3M347 518l-6 3"/>
<path d="M360 502l3 2M364 505l3 2M365 513h-8l-7 4M368 513h7M369 508l2 2M373 511l2 2M375 509v4M579 502v4M579 508v3M579 511h4M582 509l-3 2M584 511h4"/>
<path d="M586 506l-3 2M590 511h3M590 503l-3 2M595 511l6 1M603 501l3 1M603 512l4 1M608 503l3 1M609 513l3 1M613 504l3 1M614 515l3 1M617 501l3 2M618 506l3 1"/>
<path d="M619 517l3 1M622 503l3 1M623 508l3 1M623 518l4 1M627 505l3 1M627 509l4 1M628 520l4 1M632 506l3 1M632 511l4 1M637 508l3 1M637 513l4 1M642 510l3 1"/>
<path d="M642 514l4 1M647 511l3 1M647 516l3 1v1M652 513l2 1v3M654 519v3M691 500v4M691 506v3M691 511v3M691 516v4M209 523v3M209 528v4M209 533v4"/>
<path d="M209 539v2M270 536l-6 3M277 538l-6 3M279 532l-6 3M286 533l-6 3M289 527l-6 3M295 528l-6 3M298 522l-6 3M305 524l-6 3M310 537l-7 3M319 532l-6 3M328 527l-6 4"/>
<path d="M337 523l-6 3M633 521l4 2M638 523l2 1v3M640 529v3M640 534v4M640 539v4M650 520v4M650 525v4M650 531v3M650 536v3M654 524v3M654 529v4"/>
<path d="M654 534v4M654 540v3M657 523h3M662 523h3M667 523h3M672 523h4M677 523h4M683 523h3M688 523h3M691 521v2M693 523h3M698 523h4"/>
<path d="M703 523h4M709 523h3M714 523h3M719 523h3M724 523h4M729 523h4M735 523h3M740 523h3M745 523h3M750 523h4M755 523h4M761 523h3"/>
<path d="M766 523h3M771 523h3M776 523h4M781 523h4M787 523h3M792 523h3M797 523h3M802 523h4M807 523h4M88 541h3M93 541h4M98 541h4"/>
<path d="M103 541h4M109 541h3M114 541h3M119 541h4M124 541h4M129 541h4M135 541h3M140 541h3M145 541h4M150 541h4M155 541h4M161 541h3"/>
<path d="M166 541h3M171 541h4M176 541h4M181 541h4M187 541h3M192 541h3M197 541h4M202 541h4M207 541h4M213 541h3M218 541h3M223 541h3"/>
<path d="M228 541h4M233 541h4M239 541h3M244 541h3M251 560v7M252 546l-5 2M258 547l-7 3v6M261 541l-6 3M268 542l-7 3M272 555l-7 4v7M282 551l-7 3M291 546l-6 3"/>
<path d="M300 541l-6 3M640 545v3M640 550v3M640 555v3M650 541v3M650 546v4M650 551v4M650 557v3M654 545v3M654 550v3M654 555v4M251 570v7"/>
<path d="M265 569v7M265 580v7M640 560v4M640 565v4M640 571v3M640 576v3M650 562v3M650 567v3M650 572v4M650 577v4M654 560v4M654 566v3"/>
<path d="M654 571v3M654 576v3M251 580v7M251 591v7M265 590v7M640 581v3h4M650 583v1M654 581v3h-8M247 617h8M251 601v7M251 612v5M256 617h4"/>
<path d="M265 611v6h-3M265 600v7M182 631l-4 4M202 631l-4 4M182 717l-4 4M240 717l-4 4"/>
</g>
<!-- layer: STEEL -->
<g fill="#000" stroke="#000" stroke-width=".58">
<path d="M235 132h2l-1 4zM305 136h2l-1 4zM679 137h2l-1 4zM638 147h1l-1 4zM268 167l4-2-3 3zM335 173l4-2-3 3zM596 173l4-2-3 3zM678 173v4h-1zM455 320v5h-2zM455 320v1zM453 334h2v16zM455 330v4h-2z"/>
<path d="M455 330l2 4h-2zM455 334h2v16zM69 453l1 7h-2zM857 453l1 7h-2z"/>
<path d="M540 156l4 2h-4zM540 158v1l4-1z"/>
<path d="M453 334v16h2zM453 350h2l-2 4z"/>
<path d="M455 334v16h2zM455 350h2v4z"/>
<path d="M455 321l2 4zM455 321l2 4h-2z"/>
</g>
<!-- layer: abutment -->
<path d="M741 613l3-5-3 5M743 608l-3 5M746 613l-3-5 3 5M746 608l-3 5M748 613l-4-5 4 5M749 613l-3-5 3 5M815 613l3-5-3 5M817 608l-4 5M820 613l-3-5 3 5M820 608l-3 5M822 613l-4-5 4 5M823 613l-3-5 3 5" fill="none" stroke="#000" stroke-width=".58"/>
<g font-size="16.3">
<text x="664" y="778">%%USuperentending Engineer</text>
<text x="687" y="793">%%UGNSS Circle,Kadapa</text>
</g>
<g font-size="15.5">
<text x="850" y="438">A</text>
<text x="63" y="439">A</text>
<text x="52" y="481">CL</text>
<text x="820" y="481">CL</text>
</g>
<text font-size="15" x="685" y="762">%%USD/- Dt: 24.09.2015</text>
<g font-size="10.4">
<text x="1162" y="42">1/2</text>
<text x="919" y="42">NOTES AND SPECIFICATIONS</text>
<text x="472" y="196">SECTION ON 'A-A'</text>
<text x="921" y="334">REFERENCE CODES</text>
<text x="376" y="572">HALF PLAN AT FOUNDATION AND HALF PLAN AT TOP</text>
<text x="925" y="668">REFERENCE DRAWINGS:</text>
<text x="736" y="706">Trail Pit @ km 28.940</text>
</g>
<g font-size="8.3">
<text x="913" y="712">CLIENT</text>
<text x="913" y="732">PROJECT</text>
<text x="913" y="752">TITLE</text>
<text x="913" y="773">CONTRACTORS</text>
</g>
<g font-size="6.9">
<text x="988" y="709">GOVERNMENT OF ANDHRA PRADESH</text>
<text x="988" y="717">IRRIGATION &amp; CAD DEPARTMENT</text>
<text x="988" y="726">GANDIKOATA LIFT IRRIGATION SCHEME</text>
<text x="989" y="736">SANTHAKOVUR MAJOR DISTRIBUTORY</text>
<text x="989" y="748">UNDER TUNNEL</text>
<text x="1048" y="748">AT KM. 28.940</text>
<text x="988" y="756">GENERAL PLAN &amp; SECTIONAL ELEVATION</text>
</g>
<g font-size="6.2">
<text x="913" y="697">REVISION NO:</text>
<text x="1007" y="697">DRAWN</text>
<text x="1050" y="697">CHECKED</text>
<text x="1096" y="697">APPROVED</text>
<text x="1142" y="697">DATE</text>
<text x="923" y="789">DRAWING NO:</text>
<text x="1036" y="789">SCALE</text>
<text x="1129" y="789">DATE</text>
</g>
<g font-size="5.8">
<text x="915" y="53">1. ALL DIMENSIONS ARE IN MILLMETRES AND THE LEVELS ARE IN METRES.</text>
<text x="916" y="64">2. DO NOT SCALE THE DRAWING. ONLY FIGURED DIMENSIONS SHALL BE FOLLOWED.</text>
<text x="916" y="74">3. 200 THICK SIDE REVETMENT IS PROPOSED FOR THE BANKS BOTH ON U/S &amp; D/S</text>
<text x="350" y="80">450</text>
<text x="262" y="86">5000</text>
<text x="322" y="86">2600</text>
<text x="376" y="86">2500</text>
<text x="413" y="87">2010</text>
<text x="449" y="87">3570</text>
<text x="485" y="87">2010</text>
<text x="541" y="87">5000</text>
<text x="607" y="86">1650</text>
<text x="671" y="87">5000</text>
<text x="916" y="85">4. THE SPECIFICATIONS PROPOSED FOR THE VARIOUS COMPONENTS OF THE STRUCTURE ARE AS FOLLOWS</text>
<text x="916" y="95">5. THE SBC OF FOUNDATION STRATA ENSURED BEFORE EXECUTION</text>
<text x="232" y="101">U/S RETURN WALL IN CC M15</text>
<text x="341" y="107">+235.376</text>
<text x="381" y="105">+235.376</text>
<text x="438" y="108">TBL +235.376</text>
<text x="523" y="105">+235.376</text>
<text x="591" y="106">500</text>
<text x="916" y="106">6. 12MM THE EXPANSIVE JOINT WITH 300MM EIDE PVC WATER STOPPER AND MASTIC PAD SHALL BE PROVIDED</text>
<text x="165" y="114">225THICK SIDE REVETMENT</text>
<text x="644" y="110">D/S RETURN WALL IN CC M15</text>
<text x="686" y="116">225THICK SIDE REVETMENT</text>
<text x="916" y="116">AT JUNCTIONS BETWEEN SIDE WALLS &amp; WINGS &amp; FILLED WITH SEILING COUMPOUND</text>
<text x="294" y="121">+235.359</text>
<text x="300" y="126">450</text>
<text x="372" y="122">LEFT BANK</text>
<text x="444" y="121">FSL +234.876</text>
<text x="529" y="122">RIGHT BANK</text>
<text x="637" y="125">500</text>
<text x="653" y="126">+234.561</text>
<text x="916" y="127">7.75MMDIA WEEPHOLES ARE PROVIDED IN WINGS,RETURNS WITH REVERCE FILLERE @1800C/CSTAGGEND BOTH</text>
<text x="444" y="137">CBL +234.036</text>
<text x="916" y="137">VERTICULLY &amp; HORIZONTLY</text>
<text x="267" y="140">MFL+234.859</text>
<text x="411" y="144">+233.961</text>
<text x="357" y="146">750</text>
<text x="583" y="147">750</text>
<text x="652" y="147">MFL +233.961</text>
<text x="916" y="148">8.PROVIDE 2ROWS AT 16 DIA DOWEL BANKS @1000C/C INSLAB UNDER HEAD WALLS</text>
<text x="486" y="154">+233.761</text>
<text x="665" y="155">SLOPE 1.5:1</text>
<text x="170" y="159">+233.025</text>
<text x="287" y="158">+233.025</text>
<text x="547" y="160">FLOW</text>
<text x="305" y="163">1500</text>
<text x="327" y="167">+232.461</text>
<text x="444" y="167">DBL +232.561</text>
<text x="601" y="167">+232.461</text>
<text x="630" y="163">1100</text>
<text x="739" y="166">+232.561</text>
<text x="303" y="180">+231.961</text>
<text x="406" y="179">+232.118</text>
<text x="460" y="175">+232.361</text>
<text x="612" y="180">+231.961</text>
<text x="277" y="183">2500</text>
<text x="467" y="183">16090</text>
<text x="657" y="182">2750</text>
<text x="150" y="188">225THICK BED PITCHING OVER</text>
<text x="301" y="188">+231.500</text>
<text x="644" y="189">+231.500</text>
<text x="693" y="187">225THICK BED PITCHING OVER</text>
<text x="155" y="195">150 THICK GRAVEL BACKING</text>
<text x="322" y="195">700Th thick Appron Over 100mm</text>
<text x="583" y="195">500Th thick Appron Over 100mm</text>
<text x="693" y="194">150 THICK GRAVEL BACKING</text>
<text x="928" y="195">Sl.No</text>
<text x="964" y="195">DETAILS OF COMPONENTS</text>
<text x="1054" y="195">GRADE OF CONCRETE</text>
<text x="1123" y="195">MAX. SIZE OF C.A</text>
<text x="353" y="202">Thick waering coat</text>
<text x="615" y="202">Thick waering coat</text>
<text x="934" y="210">1</text>
<text x="954" y="210">SEALING COAT OVER BOX</text>
<text x="1072" y="210">CC M25</text>
<text x="1134" y="210">20 MM</text>
<text x="954" y="216">IN CANAL PORTION &amp; OVER BOTTOM</text>
<text x="954" y="222">MEMBER OF BOX</text>
<text x="934" y="230">2</text>
<text x="954" y="230">BOX UNDER CANAL TROUGH,</text>
<text x="1072" y="230">RCC M20</text>
<text x="1134" y="230">20 MM</text>
<text x="954" y="239">OF APRON</text>
<text x="934" y="248">4</text>
<text x="954" y="248">WEARING COAT OVER APRON FLOOR</text>
<text x="1072" y="247">CC M20</text>
<text x="1134" y="247">20 MM</text>
<text x="934" y="258">5</text>
<text x="954" y="258">HEAD WALL, WING &amp; RETURNS &amp; DROP</text>
<text x="1072" y="262">CC M15</text>
<text x="1134" y="262">40 MM</text>
<text x="934" y="268">6</text>
<text x="954" y="268">CANAL LINING</text>
<text x="1072" y="272">CC M15</text>
<text x="1134" y="272">40 MM</text>
<text x="934" y="278">7</text>
<text x="954" y="278">FOUNDATION CONCRETE OF WINGS,</text>
<text x="954" y="284">RETURNS, CUTOFF WALL OF RETURN</text>
<text x="1072" y="282">CC M15</text>
<text x="1134" y="282">40 MM</text>
<text x="1072" y="292">CC M15</text>
<text x="1134" y="292">40 MM</text>
<text x="934" y="294">8</text>
<text x="954" y="294">LEVELLING COURSE BELOW BOX</text>
<text x="383" y="316">2500</text>
<text x="413" y="316">2010</text>
<text x="449" y="316">3570</text>
<text x="485" y="316">2010</text>
<text x="532" y="316">5000</text>
<text x="183" y="321">AGL +232.900</text>
<text x="225" y="336" transform="rotate(180 225 336)">SIDE SLOPE 1.5:1</text>
<text x="683" y="340">AGL +232.900</text>
<text x="262" y="350">250</text>
<text x="362" y="354" transform="rotate(90 362 354)">SIDE SLOPE 2:1</text>
<text x="495" y="353" transform="rotate(90 495 353)">SIDE SLOPE 1:1</text>
<text x="919" y="349">1.</text>
<text x="939" y="349">IS : 456 - 2000</text>
<text x="129" y="354">TBL +235.376</text>
<text x="920" y="357">2.</text>
<text x="940" y="357">IS : 383</text>
<text x="242" y="363" transform="rotate(-90 242 363)">1000</text>
<text x="440" y="362">CANAL FLOW</text>
<text x="730" y="360" transform="rotate(180 730 360)">SIDE SLOPE 1.5:1</text>
<text x="919" y="365">3.</text>
<text x="939" y="365">IS : 7784 (PART l &amp; ll )</text>
<text x="246" y="377">500</text>
<text x="919" y="374">4.</text>
<text x="939" y="374">IS : 3370 ( PART I , II )</text>
<text x="374" y="380">TBL +235.376</text>
<text x="439" y="380">CBL +234.036</text>
<text x="523" y="380">TBL +235.376</text>
<text x="919" y="382">5.</text>
<text x="939" y="382">IS : 1783 - 1985</text>
<text x="253" y="385">1000</text>
<text x="241" y="390">250</text>
<text x="662" y="391" transform="rotate(-90 662 391)">1000</text>
<text x="414" y="397" transform="rotate(-90 414 397)">SIDE SLOPE 1.5 :1</text>
<text x="635" y="402">250</text>
<text x="648" y="399">500</text>
<text x="389" y="407">75 TH LINING IN CC M15 FOR CANAL BED AND SIDE SLOPES</text>
<text x="579" y="408" transform="rotate(-90 579 408)">SIDE SLOPE 1.5:1</text>
<text x="185" y="414">SIDE SLOPE 1.5:1</text>
<text x="404" y="415">BEYOND STRUCTURE FOR A LENGTH OF 10 M</text>
<text x="290" y="430" transform="rotate(-63 290 430)">1000</text>
<text x="680" y="426">SLOPE 1.5:1</text>
<text x="283" y="435" transform="rotate(-63 283 435)">500</text>
<text x="295" y="444">1</text>
<text x="302" y="449">2</text>
<text x="308" y="444" transform="rotate(31 308 444)">+235.351</text>
<text x="613" y="447" transform="rotate(72 613 447)">1000</text>
<text x="640" y="448" transform="rotate(72 640 448)">500</text>
<text x="359" y="459">1000</text>
<text x="633" y="460">1</text>
<text x="599" y="463" transform="rotate(-90 599 463)">1000</text>
<text x="628" y="464">3</text>
<text x="486" y="470" transform="rotate(-90 486 470)">200</text>
<text x="257" y="479">+232.561</text>
<text x="350" y="479">500</text>
<text x="362" y="476">250</text>
<text x="582" y="476">250</text>
<text x="593" y="475" transform="rotate(-3 593 475)">550</text>
<text x="615" y="474">1650</text>
<text x="156" y="480">U/S</text>
<text x="184" y="483">+233.025</text>
<text x="222" y="485">2500</text>
<text x="669" y="484">2750</text>
<text x="710" y="480">+232.563</text>
<text x="760" y="481">D/S</text>
<text x="285" y="492">2600</text>
<text x="471" y="487" transform="rotate(-90 471 487)">1300</text>
<text x="477" y="501" transform="rotate(-90 477 501)">200</text>
<text x="643" y="507">3</text>
<text x="303" y="513">2</text>
<text x="648" y="511">1</text>
<text x="295" y="517">1</text>
<text x="808" y="606">+232.900</text>
<text x="112" y="624">+234.805</text>
<text x="186" y="630">1150</text>
<text x="769" y="631">All Soils</text>
<text x="755" y="637" transform="rotate(-90 755 637)">0.400</text>
<text x="772" y="675">Soft Rock</text>
<text x="919" y="684">1. DRAWING NO. GLIS/SKC/UT-27.900/002/2010 - SECTIONS &amp; R.C.C. DETAILS OF BOX</text>
<text x="195" y="713">1520</text>
<text x="247" y="718">+232.561</text>
<text x="211" y="753">DROP WALL</text>
</g>
<g font-size="5.7">
<text x="995" y="766">KBL - MCCL (JV)</text>
<text x="994" y="774">HYDERABAD</text>
<text x="915" y="806">GLIS/SKC/UT/</text>
<text x="1024" y="805">AS INDICATED</text>
<text x="916" y="812">27.900/001/2010</text>
</g>
<g font-size="5.2">
<text x="520" y="203">SCALE 1:100</text>
<text x="561" y="596">SCALE 1:100</text>
</g>
<g font-size="2.9">
<text x="413" y="155">40TH WEARING COAT</text>
<text x="571" y="155">40TH WEARING COAT</text>
</g>
</svg>
